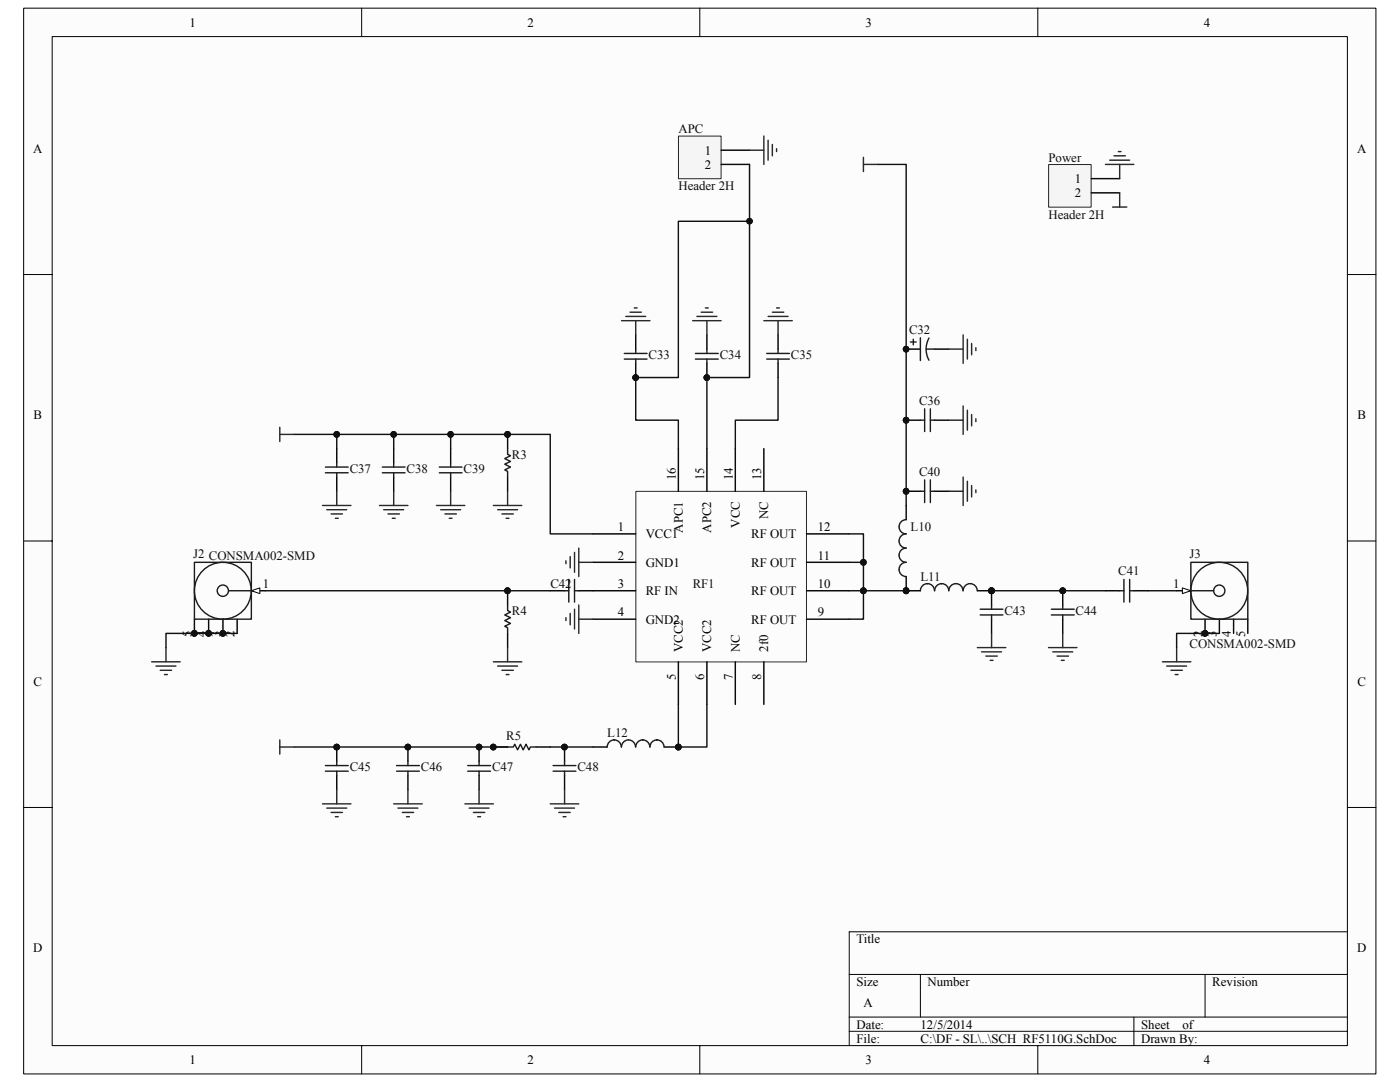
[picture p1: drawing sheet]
<svg xmlns="http://www.w3.org/2000/svg" width="279mm" height="216mm" viewBox="0 0 279 216" stroke-linecap="round" stroke-linejoin="round" font-family="sans-serif">
<path d="M4.7 1.7h269.9v212.6h-269.9z" fill="#fcfcfc"/>
<path d="M4.7 1.6h269.9v212.7h-269.9z" fill="none" stroke="#000" stroke-width=".2"/>
<path d="M10.4 7.3h258.5v201.3h-258.5z" fill="#fcfcfc"/>
<g fill="none" stroke="#000" stroke-width=".2">
<path d="M10.4 7.3h258.5v201.3h-258.5zM72.2 1.6v5.7M139.7 1.6v5.7M207.1 1.6v5.7M4.7 54.8h5.7M268.9 54.8h5.7M4.7 107.9h5.7M268.9 107.9h5.7M4.7 161.1h5.7M268.9 161.1h5.7M169.5 194.4h99.4M183.7 194.4v8.5"/>
<path d="M240.5 194.4v8.5M268.9 185.9h-99.4v22.7M72.2 208.6v5.7M139.7 208.6v5.7M169.5 202.9h99.4M169.5 205.8h99.4M207.1 208.6v5.7M226.3 202.9v5.7"/>
</g>
<path d="M126.9 98h34.1v34.1h-34.1z" fill="none" stroke="#262626" stroke-width=".2"/>
<g fill="none" stroke="#000" stroke-width=".28">
<path d="M126.9 66.8v2.9M126.9 72.5v2.8M141.1 66.8v2.9M141.1 72.5v2.8M155.3 66.8v2.9M155.3 72.5v2.8M180.8 69.7h2.9M186.5 69.7h2.9M67.2 89.5v2.9M67.2 95.2v2.8M78.6 89.5v2.9M78.6 95.2v2.8"/>
<path d="M89.9 89.5v2.9M89.9 95.2v2.8M101.3 86.7v2.8M101.3 95.2v2.8M135.4 89.5v8.5M141.1 89.5v8.5M146.7 89.5v8.5M152.4 89.5v8.5M180.8 98h2.9M180.8 83.8h2.9M186.5 98h2.9M186.5 83.8h2.9"/>
<path d="M50.2 117.9h2.8M101.3 117.9v2.8M109.8 117.9h2.9M115.5 117.9h11.4M118.3 106.5h8.6M118.3 112.2h8.6M161 106.5h8.5M161 112.2h8.5M161 117.9h8.5M180.8 115v2.9h2.9M180.8 100.9v2.8M195.1 117.9h2.8v2.8"/>
<path d="M212.1 117.9v2.8M220.6 117.9h2.9M226.3 117.9h2.8M38.8 123.5v2.9M101.3 126.4v2.8M118.3 123.5h8.6M135.4 132.1v8.4M141.1 132.1v8.4M146.7 132.1v8.4M152.4 132.1v8.4M161 123.5h8.5M197.9 123.5v2.9"/>
<path d="M212.1 123.5v2.9M67.2 149.1v2.8M67.2 154.7v2.9M81.4 149.1v2.8M81.4 154.7v2.9M95.6 149.1v2.8M95.6 154.7v2.9M112.7 149.1v2.8M112.7 154.7v2.9M118.3 149.1h2.9M132.5 149.1h2.9"/>
</g>
<g fill="#0e0e0e" stroke="#0e0e0e" stroke-width=".2">
<circle cx="135.4" cy="149.1" r=".56"/>
<circle cx="180.8" cy="117.9" r=".56"/>
<circle cx="197.9" cy="117.9" r=".57"/>
<circle cx="112.6" cy="149.1" r=".55"/>
<circle cx="95.6" cy="149.1" r=".56"/>
<circle cx="81.4" cy="149.1" r=".56"/>
<circle cx="67.2" cy="149.1" r=".56"/>
<circle cx="212.1" cy="117.9" r=".57"/>
<circle cx="180.8" cy="98" r=".56"/>
<circle cx="180.8" cy="83.8" r=".56"/>
<circle cx="141.1" cy="75.3" r=".55"/>
<circle cx="126.8" cy="75.3" r=".55"/>
<circle cx="101.3" cy="86.7" r=".56"/>
<circle cx="101.3" cy="117.9" r=".56"/>
<circle cx="180.8" cy="69.7" r=".55"/>
<circle cx="38.8" cy="126.4" r=".56"/>
</g>
<g fill="none" stroke="#1c1c1c" stroke-width=".28">
<path d="M124.6 71.6h4.5M124.6 70.5h4.5M126.9 69.7v.8M126.9 71.6v.9M138.8 71.6h4.5M138.8 70.5h4.5M141.1 69.7v.8M141.1 71.6v.9M153 71.6h4.5M153 70.5h4.5M155.3 69.7v.8M155.3 71.6v.9"/>
<path d="M181.7 68.2h1.1M182.3 67.7v1.1M183.7 67.4v4.5M184.8 69.7h1.7M185.4 67.5a4.6 4.6 0 0 0 0 4.4M64.9 94.3h4.6M64.9 93.2h4.6M67.2 92.4v.8M67.2 94.3v.9M76.3 94.3h4.5M76.3 93.2h4.5M78.6 92.4v.8"/>
<path d="M78.6 94.3v.9M87.7 94.3h4.5M87.7 93.2h4.5M89.9 92.4v.8M89.9 94.3v.9M101.3 89.5v1.2l.6 .2-1.2 .6 1.2 .6-1.2 .5 1.2 .6-1.2 .6 .6 .2v1.2M183.7 98h.8M183.7 83.8h.8M184.5 81.6v4.5M184.5 95.8v4.5M185.7 98h.8M185.7 83.8h.8"/>
<path d="M185.7 81.6v4.5M185.7 95.8v4.5M112.7 117.9h.8M113.5 115.6v4.5M114.7 115.6v4.5M114.7 117.9h.8M180.8 103.7a1.42 1.42 0 0 0-1.4 1.4 1.42 1.42 0 0 0 1.4 1.4 1.42 1.42 0 0 0-1.4 1.5 1.42 1.42 0 0 0 1.4 1.4 1.42 1.42 0 0 0-1.4 1.4 1.42 1.42 0 0 0 1.4 1.4 1.42 1.42 0 0 0-1.4 1.4 1.42 1.42 0 0 0 1.4 1.4M192.2 117.9a1.42 1.42 0 0 0-1.4-1.4 1.42 1.42 0 0 0-1.5 1.4 1.4 1.4 0 0 0-1.4-1.4h.1a1.45 1.45 0 0 0-1.5 1.4 1.4 1.4 0 0 0-1.4-1.4 1.41 1.41 0 0 0-1.4 1.4M195 117.9a1.41 1.41 0 0 0-1.4-1.4 1.41 1.41 0 0 0-1.4 1.4M223.5 117.9h.8M224.3 115.6v4.5M225.4 117.9h.9"/>
<path d="M225.4 115.6v4.5M101.3 120.7v1.1l.6 .3-1.2 .6 1.2 .6-1.2 .5 1.2 .6-1.2 .6 .6 .2v1.2M195.6 121.6h4.6M195.6 122.7h4.6M197.9 120.7v.9M197.9 122.7v.8M209.8 121.6h4.6M209.8 122.7h4.6M212.1 120.7v.9M212.1 122.7v.8M64.9 153.9h4.6M64.9 152.8h4.6"/>
<path d="M67.2 151.9v.9M67.2 153.9v.8M79.1 153.9h4.6M79.1 152.8h4.6M81.4 151.9v.9M81.4 153.9v.8M93.3 153.9h4.6M93.3 152.8h4.6M95.6 151.9v.9M95.6 153.9v.8M110.4 153.9h4.5M110.4 152.8h4.5"/>
<path d="M112.7 151.9v.9M112.7 153.9v.8M124 149.1a1.43 1.43 0 0 0-1.4-1.5 1.42 1.42 0 0 0-1.4 1.5M126.8 149.1a1.4 1.4 0 0 0-1.4-1.5 1.4 1.4 0 0 0-1.4 1.5M129.7 149.1a1.44 1.44 0 0 0-1.4-1.5 1.41 1.41 0 0 0-1.4 1.5M132.5 149.1a1.43 1.43 0 0 0-1.4-1.5 1.41 1.41 0 0 0-1.4 1.5"/>
<circle cx="44.5" cy="117.9" r="1.13"/>
<circle cx="44.5" cy="117.9" r="5.7"/>
</g>
<g fill="none" stroke="#262626" stroke-width=".28">
<path d="M124 64h5.7M124.9 63.1h4M125.7 62.3h2.3M126.6 61.4h.5M126.9 64v2.8M138.2 64h5.7M139.1 63.1h4M139.9 62.3h2.3M140.8 61.4h.6M141.1 64v2.8M152.4 64h5.7M153.3 63.1h4"/>
<path d="M154.1 62.3h2.3M155 61.4h.6M155.3 64v2.8M189.4 69.7h2.8M192.2 66.8v5.7M193.1 67.7v3.9M193.9 68.5v2.3M194.8 69.4v.6M67.2 98v2.9M78.6 98v2.9M89.9 98v2.9M101.3 98v2.9"/>
<path d="M189.4 98h2.8M189.4 83.8h2.8M192.2 95.2v5.7M192.2 81v5.7M193.1 96v4M193.1 81.9v3.9M193.9 96.9v2.3M193.9 82.7v2.3M194.8 97.7v.6M194.8 83.6v.5M64.4 100.9h5.6M65.2 101.7h4"/>
<path d="M66.1 102.6h2.2M66.9 103.4h.6M75.7 100.9h5.7M76.6 101.7h4M77.4 102.6h2.3M78.3 103.4h.6M87.1 100.9h5.7M87.9 101.7h4M88.8 102.6h2.3M89.7 103.4h.5M98.5 100.9h5.6M99.3 101.7h4"/>
<path d="M100.2 102.6h2.2M101 103.4h.6M112.9 111.9v.6M113.8 111.1v2.2M114.7 110.2v4M115.5 109.4v5.6M115.5 112.2h2.8M98.5 132.1h5.6M99.3 132.9h4M100.2 133.8h2.2M101 134.6h.6M101.3 129.2v2.9"/>
<path d="M112.9 123.3v.5M113.8 122.4v2.3M114.7 121.6v3.9M115.5 120.7v5.7M115.5 123.5h2.8M195.1 129.2h5.6M195.9 130.1h4M196.7 130.9h2.3M197.6 131.8h.6M197.9 126.4v2.8M209.3 129.2h5.6M210.1 130.1h4"/>
<path d="M211 130.9h2.2M211.8 131.8h.6M212.1 126.4v2.8M67.2 157.6v2.8M81.4 157.6v2.8M95.6 157.6v2.8M112.7 157.6v2.8M64.4 160.4h5.6M65.2 161.2h4M66.1 162.1h2.2M66.9 163h.6M78.6 160.4h5.7"/>
<path d="M79.4 161.2h4M80.3 162.1h2.2M81.1 163h.6M92.8 160.4h5.7M93.6 161.2h4M94.5 162.1h2.3M95.3 163h.6M109.8 160.4h5.7M110.7 161.2h4M111.5 162.1h2.3M112.4 163h.5"/>
</g>
<path d="M50.2 117.9l1.7-.6v1.1z" fill="#fcfcfc" stroke="#000" stroke-width=".2"/>
<path d="M234.8 117.9h2.9M41.6 123.5v2.9M44.5 123.5v2.9M47.3 123.5v2.9M249 123.5v2.9" fill="none" stroke="#000" stroke-width=".28"/>
<g fill="#0e0e0e" stroke="#0e0e0e" stroke-width=".2">
<circle cx="44.5" cy="126.4" r=".56"/>
<circle cx="41.6" cy="126.4" r=".56"/>
<circle cx="38.8" cy="126.4" r=".56"/>
</g>
<g fill="none" stroke="#1c1c1c" stroke-width=".28">
<path d="M38.8 112.2h11.4v11.3h-11.4zM45.6 117.9h4.6"/>
<circle cx="243.3" cy="117.9" r="1.13"/>
<circle cx="243.3" cy="117.9" r="5.7"/>
</g>
<path d="M30.3 132.1h5.7M31.1 132.9h4M32 133.8h2.2M32.8 134.6h.6M33.1 129.2v2.9" fill="none" stroke="#262626" stroke-width=".28"/>
<path d="M236 117.3l1.7 .6-1.7 .5z" fill="#fcfcfc" stroke="#000" stroke-width=".2"/>
<path d="M240.5 123.5v2.9M243.4 123.5v2.9M246.2 123.5v2.9" fill="none" stroke="#000" stroke-width=".28"/>
<circle cx="240.5" cy="126.4" r=".56" fill="#0e0e0e" stroke="#0e0e0e" stroke-width=".2"/>
<path d="M237.7 112.2h11.3v11.3h-11.3zM237.7 117.9h4.5" fill="none" stroke="#1c1c1c" stroke-width=".28"/>
<path d="M232 132.1h5.7M232.8 132.9h4M233.7 133.8h2.3M234.5 134.6h.6M234.8 129.2v2.9" fill="none" stroke="#262626" stroke-width=".28"/>
<path d="M135.4 27.2h8.5v8.5h-8.5z" fill="#f5f5f5"/>
<path d="M135.4 27.2h8.5v8.5h-8.5z" fill="none" stroke="#262626" stroke-width=".2"/>
<path d="M143.9 30h5.7M143.9 32.8h5.7M98.5 149.1h2.8M107 149.1h2.8" fill="none" stroke="#000" stroke-width=".28"/>
<path d="M149.6 30h2.8M152.4 27.1v5.7M153.3 28v4M154.1 28.8v2.3M155 29.7v.5M172.3 31.4v2.8M172.3 32.8h2.9M55.8 85.3v2.8M55.8 86.7h2.9M55.8 147.6v2.9M55.8 149.1h2.9" fill="none" stroke="#262626" stroke-width=".28"/>
<g fill="#0e0e0e" stroke="#0e0e0e" stroke-width=".2">
<circle cx="98.4" cy="149.1" r=".56"/>
<circle cx="89.9" cy="86.7" r=".56"/>
<circle cx="78.6" cy="86.7" r=".57"/>
<circle cx="197.9" cy="117.9" r=".57"/>
<circle cx="212.1" cy="117.9" r=".57"/>
<circle cx="172.3" cy="112.2" r=".57"/>
<circle cx="172.3" cy="117.9" r=".57"/>
<circle cx="180.8" cy="117.9" r=".56"/>
<circle cx="101.3" cy="117.9" r=".56"/>
<circle cx="240.5" cy="126.4" r=".56"/>
<circle cx="135.4" cy="149.1" r=".56"/>
<circle cx="38.8" cy="126.4" r=".56"/>
<circle cx="41.6" cy="126.4" r=".56"/>
<circle cx="44.5" cy="126.4" r=".56"/>
<circle cx="101.3" cy="86.7" r=".56"/>
<circle cx="67.2" cy="86.7" r=".57"/>
<circle cx="126.8" cy="75.3" r=".55"/>
<circle cx="149.6" cy="44.1" r=".55"/>
<circle cx="141.1" cy="75.3" r=".55"/>
<circle cx="112.6" cy="149.1" r=".55"/>
<circle cx="180.8" cy="98" r=".56"/>
<circle cx="180.8" cy="83.8" r=".56"/>
<circle cx="180.8" cy="69.7" r=".55"/>
<circle cx="95.6" cy="149.1" r=".56"/>
<circle cx="81.4" cy="149.1" r=".56"/>
<circle cx="67.2" cy="149.1" r=".56"/>
</g>
<path d="M101.3 149.1h1.1l.3-.6 .6 1.1 .6-1.1 .5 1.1 .6-1.1 .6 1.1 .3-.5h1.1" fill="none" stroke="#1c1c1c" stroke-width=".28"/>
<g fill="none" stroke="#0e0e0e" stroke-width=".28">
<path d="M149.6 32.8v11.4M175.2 32.8h5.6v68.1M155.3 75.3v8.5h-8.6v5.7M58.7 86.7h8.5M67.2 89.5v-2.8h42.6v19.8h8.5M78.6 86.7v2.8M89.9 86.7v2.8M135.4 89.5v-5.7h-8.5v-8.5h8.5v-31.1h14.2v31.1h-8.5v14.2M53 117.9h56.8M169.5 106.5h2.8v5.7h-2.8M169.5 117.9h11.3M172.3 112.2v11.3h-2.8"/>
<path d="M197.9 117.9h22.7M229.1 117.9h5.7M47.3 126.4h-14.2v2.8M243.4 126.4h-8.6v2.8M58.7 149.1h42.6M109.8 149.1h8.5M141.1 140.5v8.6h-5.7v-8.6"/>
</g>
<path d="M209.3 32.9h8.5v8.4h-8.5z" fill="#f5f5f5"/>
<path d="M209.3 32.8h8.5v8.5h-8.5z" fill="none" stroke="#262626" stroke-width=".2"/>
<path d="M217.8 35.6h5.7M217.8 38.5h5.7" fill="none" stroke="#000" stroke-width=".28"/>
<path d="M220.6 32.8h5.7M221.5 32h3.9M222.3 31.1h2.3M223.2 30.2h.5M223.5 38.5v2.8M223.5 32.8v2.8M222 41.3h2.9" fill="none" stroke="#262626" stroke-width=".28"/>
<g font-size="2.6">
<text x="37.8" y="5.3">1</text>
<text x="105.3" y="5.3">2</text>
<text x="172.8" y="5.3">3</text>
<text x="240.2" y="5.3">4</text>
<text x="6.6" y="30.5">A</text>
<text x="140.7" y="30.8">1</text>
<text x="140.7" y="33.7">2</text>
<text x="270.8" y="30.5">A</text>
<text x="214.5" y="36.5">1</text>
<text x="214.5" y="39.3">2</text>
<text x="6.7" y="83.7">B</text>
<text x="270.9" y="83.7">B</text>
<text x="134.9" y="95.8" transform="rotate(-90 134.9 95.8)">16</text>
<text x="140.5" y="95.8" transform="rotate(-90 140.5 95.8)">15</text>
<text x="146.2" y="95.8" transform="rotate(-90 146.2 95.8)">14</text>
<text x="151.9" y="95.8" transform="rotate(-90 151.9 95.8)">13</text>
<text x="123.3" y="106">1</text>
<text x="128.9" y="107.4">VCC1</text>
<text x="136.3" y="106.3" transform="rotate(-90 136.3 106.3)">APC1</text>
<text x="141.9" y="106.3" transform="rotate(-90 141.9 106.3)">APC2</text>
<text x="147.6" y="105.3" transform="rotate(-90 147.6 105.3)">VCC</text>
<text x="149.9" y="107.4">RF OUT</text>
<text x="153.3" y="103.6" transform="rotate(-90 153.3 103.6)">NC</text>
<text x="163.2" y="106">12</text>
<text x="123.3" y="111.7">2</text>
<text x="128.9" y="113.1">GND1</text>
<text x="149.9" y="113.1">RF OUT</text>
<text x="163.2" y="111.7">11</text>
<text x="52.5" y="117.3">1</text>
<text x="123.3" y="117.3">3</text>
<text x="128.9" y="118.7">RF IN</text>
<text x="149.9" y="118.7">RF OUT</text>
<text x="163.2" y="117.3">10</text>
<text x="234.1" y="117.3">1</text>
<text x="123.3" y="123">4</text>
<text x="128.9" y="124.4">GND2</text>
<text x="149.9" y="124.4">RF OUT</text>
<text x="163.2" y="123">9</text>
<text x="38.2" y="127.1" transform="rotate(-90 38.2 127.1)">5</text>
<text x="41.1" y="127.1" transform="rotate(-90 41.1 127.1)">4</text>
<text x="43.9" y="127.1" transform="rotate(-90 43.9 127.1)">3</text>
<text x="46.8" y="127.1" transform="rotate(-90 46.8 127.1)">2</text>
<text x="136.3" y="130.1" transform="rotate(-90 136.3 130.1)">VCC2</text>
<text x="141.9" y="130.1" transform="rotate(-90 141.9 130.1)">VCC2</text>
<text x="147.6" y="130.1" transform="rotate(-90 147.6 130.1)">NC</text>
<text x="153.3" y="130.1" transform="rotate(-90 153.3 130.1)">2f0</text>
<text x="240" y="127.1" transform="rotate(-90 240 127.1)">2</text>
<text x="242.8" y="127.1" transform="rotate(-90 242.8 127.1)">3</text>
<text x="245.6" y="127.1" transform="rotate(-90 245.6 127.1)">4</text>
<text x="248.5" y="127.1" transform="rotate(-90 248.5 127.1)">5</text>
<text x="6.7" y="136.8">C</text>
<text x="134.9" y="135.6" transform="rotate(-90 134.9 135.6)">5</text>
<text x="140.5" y="135.6" transform="rotate(-90 140.5 135.6)">6</text>
<text x="146.2" y="135.6" transform="rotate(-90 146.2 135.6)">7</text>
<text x="151.9" y="135.6" transform="rotate(-90 151.9 135.6)">8</text>
<text x="270.9" y="136.8">C</text>
<text x="6.6" y="190">D</text>
<text x="170.9" y="188.2">Title</text>
<text x="270.8" y="190">D</text>
<text x="170.9" y="196.7">Size</text>
<text x="185.1" y="196.7">Number</text>
<text x="241.9" y="196.7">Revision</text>
<text x="172.3" y="201">A</text>
<text x="170.9" y="205.2">Date:</text>
<text x="170.9" y="208.1">File:</text>
<text x="183.7" y="208.1">C:\DF - SL\..\SCH_RF5110G.SchDoc</text>
<text x="183.7" y="205.2">12/5/2014</text>
<text x="227.7" y="208.1">Drawn By:</text>
<text x="227.8" y="205.2">Sheet</text>
<text x="236" y="205.2">of</text>
<text x="37.8" y="212.3">1</text>
<text x="105.3" y="212.3">2</text>
<text x="172.8" y="212.3">3</text>
<text x="240.2" y="212.3">4</text>
</g>
<g font-size="2.6" fill="#0e0e0e">
<text x="135.4" y="26.6">APC</text>
<text x="209.3" y="32.3">Power</text>
<text x="135.4" y="37.9">Header 2H</text>
<text x="209.3" y="43.6">Header 2H</text>
<text x="129.4" y="71.7">C33</text>
<text x="143.6" y="71.7">C34</text>
<text x="157.8" y="71.7">C35</text>
<text x="181.4" y="66.6">C32</text>
<text x="183.4" y="80.8">C36</text>
<text x="69.8" y="94.4">C37</text>
<text x="81.1" y="94.4">C38</text>
<text x="92.5" y="94.4">C39</text>
<text x="102.2" y="91.5">R3</text>
<text x="183.4" y="94.9">C40</text>
<text x="181.7" y="106">L10</text>
<text x="38.5" y="111.4">J2 CONSMA002-SMD</text>
<text x="237.4" y="111.4">J3</text>
<text x="109.8" y="117.3">C42</text>
<text x="138.2" y="117.3">RF1</text>
<text x="183.7" y="115.9">L11</text>
<text x="223.2" y="114.8">C41</text>
<text x="102.2" y="122.7">R4</text>
<text x="200.4" y="122.7">C43</text>
<text x="214.7" y="122.7">C44</text>
<text x="237.4" y="129.2">CONSMA002-SMD</text>
<text x="101" y="147.7">R5</text>
<text x="121.2" y="147.1">L12</text>
<text x="69.8" y="153.9">C45</text>
<text x="84" y="153.9">C46</text>
<text x="98.2" y="153.9">C47</text>
<text x="115.2" y="153.9">C48</text>
</g>
</svg>
